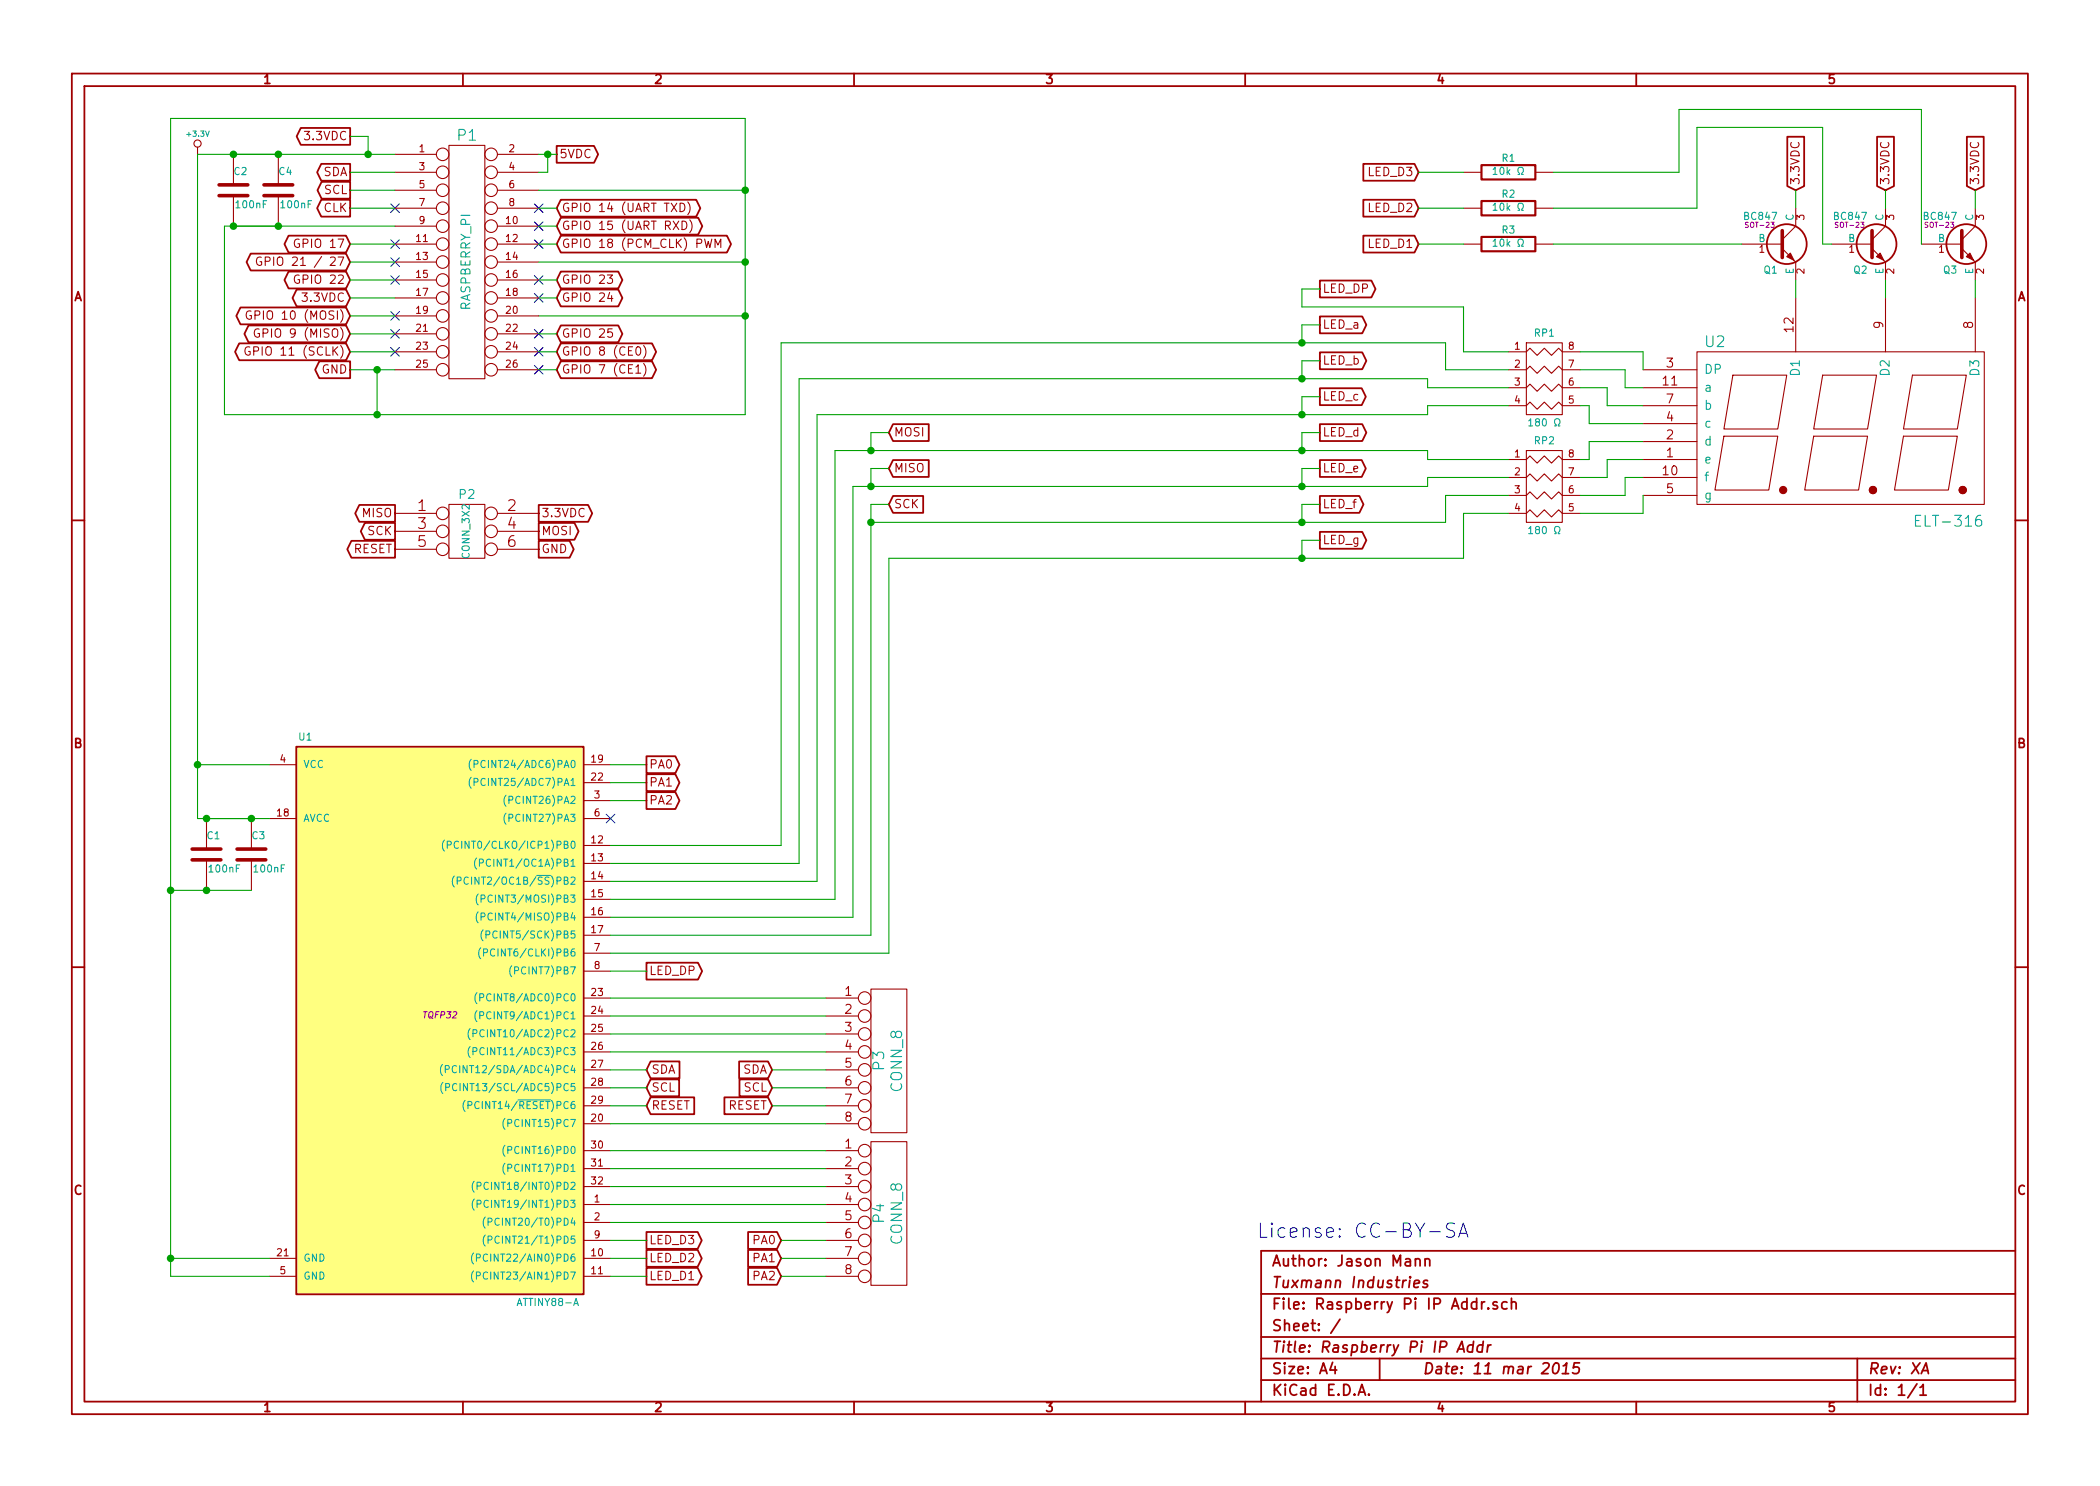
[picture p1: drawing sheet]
<svg xmlns="http://www.w3.org/2000/svg" width="297mm" height="210mm" viewBox="0 0 297 210" stroke-linecap="round" stroke-linejoin="round" font-family="sans-serif">
<g fill="none" stroke="#a00000" stroke-width=".25">
<path d="M10.2 10.4h276.6v189.7h-276.6zM11.9 12.2h273.2v186.1h-273.2zM42.5 18.1h7v2.4h-7l-.5-1.2zM65.5 10.4v1.8M120.8 10.4v1.8M176.1 10.4v1.8M231.4 10.4v1.8M252.8 19.3h2.4v7l-1.2 .6-1.2-.6zM265.5 19.3h2.4v7l-1.2 .6-1.2-.6zM278.2 19.3h2.4v7l-1.2 .6-1.2-.6zM35.5 35.9h13.4l.6 1.2-.6 1.2h-13.4l-.6-1.2zM40.8 33.3h8.1l.6 1.2-.6 1.2h-8.1l-.6-1.2z"/>
<path d="M40.8 38.4h8.1l.6 1.2-.6 1.2h-8.1l-.6-1.2zM45.4 23.2h4.1v2.4h-4.1l-.5-1.2zM45.4 28.3h4.1v2.4h-4.1l-.5-1.2zM45.5 25.7h4v2.4h-4l-.6-1.2zM78.7 20.6h5.3l.6 1.2-.6 1.2h-5.3zM79.3 28.3h19.2l.6 1.2-.6 1.2h-19.2l-.6-1.2zM79.3 30.8h19.5l.5 1.2-.5 1.2h-19.5l-.6-1.2zM79.3 33.3h23.5l.6 1.2-.6 1.2h-23.5l-.6-1.2zM79.3 38.4h8.2l.5 1.2-.5 1.2h-8.2l-.6-1.2zM186.7 39.7h7.3l.6 1.2-.6 1.2h-7.3zM192.8 33.3h7.3l.6 1.2-.6 1.2h-7.3zM192.8 28.3h7.3l.6 1.2-.6 1.2h-7.3z"/>
<path d="M192.8 23.2h7.3l.6 1.2-.6 1.2h-7.3zM33.8 48.6h15.1l.6 1.2-.6 1.2h-15.1l-.6-1.2zM34 43.5h14.9l.6 1.2-.6 1.2h-14.9l-.6-1.2zM35.2 46h13.7l.6 1.2-.6 1.2h-13.7l-.6-1.2zM42 41h6.9l.6 1.2-.6 1.2h-6.9l-.6-1.2zM45.2 51.1h4.3v2.4h-4.3l-.6-1.2zM79.3 41h8.2l.5 1.2-.5 1.2h-8.2l-.6-1.2zM79.3 46h8.2l.5 1.2-.5 1.2h-8.2l-.6-1.2zM79.3 48.6h12.9l.6 1.2-.6 1.2h-12.9l-.6-1.2zM79.3 51.1h12.9l.6 1.2-.6 1.2h-12.9l-.6-1.2zM186.7 44.8h6l.6 1.2-.6 1.2h-6zM186.7 49.9h6l.6 1.1-.6 1.2h-6z"/>
<path d="M186.7 54.9h5.9l.6 1.2-.6 1.2h-5.9zM10.2 73.6h1.7M49.7 76.5h6.2v2.4h-6.2l-.6-1.2zM50.8 71.4h5.1v2.4h-5.1l-.6-1.2zM51.6 74h4.3v2.4h-4.3l-.6-1.2zM76.2 74h5.1l.5 1.2-.5 1.2h-5.1zM76.2 71.4h7l.6 1.2-.6 1.2h-7zM76.2 76.5h4.4l.6 1.2-.6 1.2h-4.4zM126.3 65.1h5.1v2.4h-5.1l-.6-1.2zM126.3 60h5.1v2.4h-5.1l-.6-1.2zM126.3 70.2h4.3v2.4h-4.3l-.6-1.2zM186.7 60h6l.6 1.2-.6 1.2h-6z"/>
<path d="M186.7 65.1h5.9l.6 1.2-.6 1.2h-5.9zM186.7 70.2h5.6l.6 1.2-.6 1.2h-5.6zM186.7 75.3h6l.6 1.1-.6 1.2h-6zM285.1 73.6h1.7M41.9 105.7h40.6v77.4h-40.6zM91.4 107h4.1l.6 1.2-.6 1.2h-4.1zM91.4 109.5h4.1l.6 1.2-.6 1.2h-4.1zM91.4 112.1h4.1l.6 1.2-.6 1.2h-4.1zM10.2 136.8h1.7M91.4 136.2h7.3l.6 1.2-.6 1.2h-7.3zM285.1 136.8h1.7M92 150.2h4.1v2.4h-4.1l-.6-1.2z"/>
<path d="M92 152.7h4.1v2.4h-4.1l-.6-1.2zM92 155.3h6.2v2.4h-6.2l-.6-1.2zM102.5 155.3h6.1l.6 1.2-.6 1.2h-6.1zM104.5 150.2h4.1l.6 1.2-.6 1.2h-4.1zM104.6 152.7h4l.6 1.2-.6 1.2h-4zM91.4 179.4h7.3l.6 1.2-.6 1.2h-7.3zM91.4 176.9h7.3l.6 1.1-.6 1.2h-7.3zM91.4 174.3h7.3l.6 1.2-.6 1.2h-7.3zM105.8 174.3h4.1l.6 1.2-.6 1.2h-4.1zM105.8 176.9h4.1l.6 1.1-.6 1.2h-4.1zM105.8 179.4h4.1l.6 1.2-.6 1.2h-4.1zM200.2 178.3a.38 .38 0 0 1 .7 0v.8"/>
<path d="M200.2 178.1v1M201.6 178.3a.38 .38 0 0 1 .6 0v.8M201.6 178.1v1M285.1 177h-106.7v21.3M65.5 198.3v1.8M120.8 198.3v1.8M176.1 198.3v1.8M178.4 183.1h106.7M178.4 189.2h106.7M178.4 195.3h106.7M178.4 192.2h106.7M188.5 192.8l-.4 1h1"/>
<path d="M188.8 193.3v1.1M189.5 186.7l-1.3 1.9M192.1 197.4l.5-1.5 .5 1.5M192.3 197h.7M193.6 197.3h.1l-.1 .1-.1-.1h.1v.1M195.1 192.2v3.1M199.4 181.1l-.1 1.1M199.5 180.6l-.1 .1 .1 .1v-.1v-.1v.2M200 181.7l.8-.2-.1-.3-.1-.1-.5 .1-.1 .8 .2 .2 .4-.1M201.9 181.2l-.3-.1-.2 .1-.1 .3 .2 .2h.4v.3l-.2 .2-.5-.1M206.1 191.3l.7-1.5 .3 1.5M206.3 190.9h.7"/>
<path d="M208.4 190.4a.51 .51 0 0 0-.8 .2v.6a.53 .53 0 0 0 .7 0M208.4 189.8l-.1 1.5M209.6 184.2v1M209.7 190.4a.51 .51 0 0 0-.7 .2v.6a.53 .53 0 0 0 .6 0M209.8 189.8l-.2 1.5M210 184.2l-.3 .1-.1 .2M210.5 190.3l-.2 1M210.5 185.1h.1l-.1 .1-.1-.1h.1v.1M210.9 190.3l-.3 .1-.2 .2M211.8 184.3l-.4-.1-.2 .2 .1 .2 .5 .2v.1v.2l-.2 .1-.4-.1M213.2 184.3a.48 .48 0 0 0-.7 0l-.1 .6a.48 .48 0 0 0 .8 .2M213.8 184.3a.38 .38 0 0 1 .7 .1v.8"/>
<path d="M213.8 183.7v1.5M219.9 193a.35 .35 0 0 1 .3-.2 .35 .35 0 0 1 .3 .3 .87 .87 0 0 1-.6 1.3l-.1-.1a1.14 1.14 0 0 1 .1-1.3zM221 194.4h.9M221.1 193.3l.5-.5-.2 1.6M223.4 192.8h-.7l-.2 .8 .3-.2 .5 .1 .1 .2-.2 .5a.62 .62 0 0 1-.8 0M231.4 198.3v1.8M262.7 192.2v6.1M271.1 195.8l-1.3 2M271.6 196.3l.4-.4v1.5M271.6 197.4h.9M271.8 194.4l.6-1.6 .4 1.6"/>
<circle cx="252.7" cy="34.5" r="2.82"/>
<circle cx="265.4" cy="34.5" r="2.82"/>
<circle cx="278.1" cy="34.5" r="2.82"/>
</g>
<path d="M41.9 105.7h40.6v77.4h-40.6z" fill="#ffff80" stroke="#ffff80" stroke-width=".25"/>
<g fill="none" stroke="#a00000" stroke-width=".15">
<path d="M27.9 20.8v1M33 21.8v4.4M33 27.7v4.3M37 36.4a.59 .59 0 0 0-.8 .4 .59 .59 0 0 0 .5 .8l.3-.2v-.4h-.2M37.5 37l.6-.1 .1-.2v-.2l-.2-.1h-.5v1.2M39.4 21.8v4.4M39.4 27.7v4.3M42.3 33.9a.59 .59 0 0 0-.7 .4 .59 .59 0 0 0 .4 .7l.4-.1v-.4h-.3M42.3 39a.59 .59 0 0 0-.7 .4 .59 .59 0 0 0 .4 .7l.4-.1v-.4h-.3M55.9 34.5h5.8M55.9 24.4h5.8M55.9 29.5h5.8"/>
<path d="M55.9 21.8h5.8M55.9 26.9h5.8M55.9 32h5.8M55.9 37.1h5.8M55.9 39.6h5.8M63.5 20.6h5.1v33h-5.1zM70.4 34.5h5.8M70.4 24.4h5.8M70.4 29.5h5.8M70.4 21.8h5.8M70.4 26.9h5.8M70.4 32h5.8"/>
<path d="M70.4 37.1h5.8M70.4 39.6h5.8M85.9 38.9h.7l-.4 .4 .4 .2v.5l-.2 .1h-.3l-.2-.1M96.2 28.7a.6 .6 0 0 1 .7 .6 .6 .6 0 0 1-.7 .6zM96.5 31.3a.6 .6 0 0 1 .7 .6 .6 .6 0 0 1-.7 .6zM97.3 28.6a1.38 1.38 0 0 1 0 1.8M97.6 31.1a1.38 1.38 0 0 1 0 1.8M99.7 33.8l.2 1.2 .3-.8 .2 .8 .3-1.2M101.1 35v-1.2l.4 .9 .5-.9v1.2M207 34.5h2.5M207 24.4h2.5M207 29.5h2.5"/>
<path d="M217.2 34.5h2.5M217.2 24.4h2.5M217.2 29.5h2.5M246.4 34.5h5.7M252.1 35.2l1.9 1.9v2.5M254 29.5v2.5l-1.9 1.9M259.1 34.5h5.7M264.8 35.2l1.9 1.9v2.5M266.7 29.5v2.5l-1.9 1.9M271.8 34.5h5.7M277.5 35.2l1.9 1.9v2.5M279.4 29.5v2.5l-1.9 1.9"/>
<path d="M35.3 49.1a.59 .59 0 0 0-.7 .4 .59 .59 0 0 0 .5 .8l.3-.2v-.4h-.2M35.5 44a.59 .59 0 0 0-.7 .5 .59 .59 0 0 0 .4 .7l.4-.1v-.5h-.3M36.7 46.6a.59 .59 0 0 0-.8 .4 .59 .59 0 0 0 .5 .7l.3-.1v-.4h-.2M55.9 44.7h5.8M55.9 47.2h5.8M55.9 49.8h5.8M55.9 52.3h5.8M55.9 42.2h5.8M70.4 44.7h5.8M70.4 47.2h5.8M70.4 49.8h5.8M70.4 52.3h5.8"/>
<path d="M70.4 42.2h5.8M86.2 41.4l-.2 .8h.7M86.5 41.8v.8M86.6 46.5h-.6v.6l.1-.1h.3l.2 .1v.5l-.2 .1h-.3l-.1-.1M89.9 52.8h.7M90 49.2l.3-.1a.68 .68 0 0 1-.1 1.2l-.1-.1a.91 .91 0 0 1-.1-1zM91 48.9a1.38 1.38 0 0 1 0 1.8M91 51.4a1.38 1.38 0 0 1 0 1.8M213.4 57.4h2.5l.5-.5 1 1 1-1 1.1 1 1-1 .5 .5h2.5M213.4 54.9h2.5l.5-.5 1 1 1-1 1.1 1 1-1 .5 .5h2.5M213.4 52.3h2.5l.5-.5 1 1 1-1 1.1 1 1-1 .5 .5h2.5M213.4 49.8h2.5l.5-.5 1 1 1-1 1.1 1 1-1 .5 .5h2.5"/>
<path d="M215.9 48.5h5.1v10.2h-5.1zM232.4 52.3h7.6M232.4 54.9h7.6M232.4 57.4h7.6M232.4 59.9h7.6M240 49.8h40.7v21.6h-40.7zM245.1 53.1h7.6l-1.2 7.6h-7.7zM254 42.2v7.6M257.8 53.1h7.6l-1.2 7.6h-7.7zM266.7 42.2v7.6M270.5 53.1h7.6l-1.2 7.6h-7.7zM279.4 42.2v7.6"/>
<path d="M55.9 72.6h5.8M55.9 75.2h5.8M55.9 77.7h5.8M63.5 71.4h5.1v7.6h-5.1zM70.4 72.6h5.8M70.4 75.2h5.8M70.4 77.7h5.8M213.4 72.6h2.5l.5-.5 1 1 1-1 1.1 1 1-1 .5 .5h2.5M213.4 70.1h2.5l.5-.5 1 1 1-1 1.1 1 1-1 .5 .5h2.5M213.4 67.6h2.5l.5-.5 1 1 1-1 1.1 1 1-1 .5 .5h2.5M213.4 65h2.5l.5-.5 1 1 1-1 1.1 1 1-1 .5 .5h2.5M215.9 63.7h5.1v10.2h-5.1z"/>
<path d="M232.4 65h7.6M232.4 67.6h7.6M232.4 70.1h7.6M232.4 62.5h7.6M243.8 61.7h7.7l-1.3 7.6h-7.6zM256.5 61.7h7.7l-1.3 7.6h-7.6zM269.2 61.7h7.7l-1.3 7.6h-7.6zM29.2 115.8v4.3M35.6 115.8v4.3M38.1 108.2h3.8M38.1 115.8h3.8M82.5 113.3h3.9"/>
<path d="M82.5 108.2h3.9M82.5 115.8h3.9M82.5 119.6h3.9M82.5 110.7h3.9M29.2 121.7v4.3M35.6 121.7v4.3M82.5 134.9h3.9M82.5 137.4h3.9M82.5 122.2h3.9M82.5 124.7h3.9M82.5 127.2h3.9M82.5 129.8h3.9"/>
<path d="M82.5 132.3h3.9M123.2 139.9h5.1v20.4h-5.1zM82.5 159h3.9M82.5 141.2h3.9M82.5 143.8h3.9M82.5 146.3h3.9M82.5 148.8h3.9M82.5 151.4h3.9M82.5 153.9h3.9M82.5 156.5h3.9M116.8 159h4.6M116.8 141.2h4.6"/>
<path d="M116.8 143.8h4.6M116.8 146.3h4.6M116.8 148.8h4.6M116.8 151.4h4.6M116.8 153.9h4.6M116.8 156.5h4.6M38.1 178h3.8M82.5 170.4h3.9M82.5 173h3.9M82.5 175.5h3.9M82.5 178h3.9M82.5 162.8h3.9"/>
<path d="M82.5 165.3h3.9M82.5 167.9h3.9M116.8 170.4h4.6M116.8 173h4.6M116.8 175.5h4.6M116.8 178h4.6M116.8 162.8h4.6M116.8 165.3h4.6M116.8 167.9h4.6M123.2 161.5h5.1v20.4h-5.1zM38.1 180.6h3.8M82.5 180.6h3.9"/>
<path d="M116.8 180.6h4.6"/>
<circle cx="27.9" cy="20.3" r=".51"/>
<circle cx="62.6" cy="37.1" r=".89"/>
<circle cx="62.6" cy="26.9" r=".89"/>
<circle cx="62.6" cy="39.6" r=".89"/>
<circle cx="62.6" cy="34.5" r=".89"/>
<circle cx="62.6" cy="21.8" r=".89"/>
<circle cx="62.6" cy="24.4" r=".89"/>
<circle cx="62.6" cy="32" r=".89"/>
<circle cx="62.6" cy="29.5" r=".89"/>
<circle cx="69.5" cy="34.5" r=".89"/>
<circle cx="69.5" cy="32" r=".89"/>
<circle cx="69.5" cy="21.8" r=".89"/>
<circle cx="69.5" cy="37.1" r=".89"/>
<circle cx="69.5" cy="26.9" r=".89"/>
<circle cx="69.5" cy="29.5" r=".89"/>
<circle cx="69.5" cy="39.6" r=".89"/>
<circle cx="69.5" cy="24.4" r=".89"/>
<circle cx="62.6" cy="52.3" r=".89"/>
<circle cx="62.6" cy="47.2" r=".89"/>
<circle cx="62.6" cy="44.7" r=".89"/>
<circle cx="62.6" cy="49.8" r=".89"/>
<circle cx="62.6" cy="42.2" r=".89"/>
<circle cx="69.5" cy="52.3" r=".89"/>
<circle cx="69.5" cy="49.8" r=".89"/>
<circle cx="69.5" cy="42.2" r=".89"/>
<circle cx="69.5" cy="44.7" r=".89"/>
<circle cx="69.5" cy="47.2" r=".89"/>
<circle cx="62.6" cy="77.7" r=".89"/>
<circle cx="62.6" cy="72.6" r=".89"/>
<circle cx="62.6" cy="75.2" r=".89"/>
<circle cx="69.5" cy="77.7" r=".89"/>
<circle cx="69.5" cy="75.2" r=".89"/>
<circle cx="69.5" cy="72.6" r=".89"/>
<circle cx="122.3" cy="151.4" r=".89"/>
<circle cx="122.3" cy="143.8" r=".89"/>
<circle cx="122.3" cy="156.5" r=".89"/>
<circle cx="122.3" cy="141.2" r=".89"/>
<circle cx="122.3" cy="153.9" r=".89"/>
<circle cx="122.3" cy="146.3" r=".89"/>
<circle cx="122.3" cy="148.8" r=".89"/>
<circle cx="122.3" cy="159" r=".89"/>
<circle cx="122.3" cy="178" r=".89"/>
<circle cx="122.3" cy="173" r=".89"/>
<circle cx="122.3" cy="175.5" r=".89"/>
<circle cx="122.3" cy="165.3" r=".89"/>
<circle cx="122.3" cy="167.9" r=".89"/>
<circle cx="122.3" cy="170.4" r=".89"/>
<circle cx="122.3" cy="162.8" r=".89"/>
<circle cx="122.3" cy="180.6" r=".89"/>
</g>
<g fill="none" stroke="#00a0a0" stroke-width=".15">
<path d="M211.2 24l.3-.3v1M211.2 29.1l.3-.4v1.1M211.2 34.1l.3-.3v1M211.2 24.7h.6M211.2 29.8h.6M211.2 34.8h.6M214.7 24.7h.2v-.2a.43 .43 0 0 1-.2-.6 .43 .43 0 0 1 .7-.1 .51 .51 0 0 1-.2 .7v.2h.3M214.7 29.8h.2v-.2a.43 .43 0 0 1-.2-.7 .43 .43 0 0 1 .7 0 .51 .51 0 0 1-.2 .7v.2h.3M214.7 34.8h.2v-.1a.43 .43 0 0 1-.2-.7 .43 .43 0 0 1 .7 0 .51 .51 0 0 1-.2 .7v.1h.3M216.2 59.6l.3-.3v1M216.2 74.8l.3-.3v1M216.2 60.3h.6"/>
<path d="M216.2 75.5h.6M219.9 60.3h.2v-.2a.43 .43 0 0 1-.2-.7 .43 .43 0 0 1 .7 0 .51 .51 0 0 1-.2 .7v.2h.2M219.9 75.5h.2v-.2a.43 .43 0 0 1-.2-.6 .43 .43 0 0 1 .7-.1 .51 .51 0 0 1-.2 .7v.2h.2M280.2 72.9a.62 .62 0 0 0-.8 .7v.6a.48 .48 0 0 0 .5 .3 .48 .48 0 0 0 .4-.3l-.1-.5a.48 .48 0 0 0-.7 0l-.1 .1M62.9 118.9a1.2 1.2 0 0 0 0 1.5M63.3 119.6l.5-.1v-.1v-.3l-.5-.1v1M64.8 119.1a.4 .4 0 0 0-.5 0 .4 .4 0 0 0-.1 .5 .37 .37 0 0 0 .2 .4 .37 .37 0 0 0 .4-.1M66.6 110a1.2 1.2 0 0 0 0 1.5M66.6 107.4a1.2 1.2 0 0 0 0 1.6M67.1 110.7l.4-.1 .1-.1-.1-.3-.4-.1v1M67.1 108.1h.4l.1-.2-.1-.3h-.4v1M71.6 112.5a1.2 1.2 0 0 0 0 1.6"/>
<path d="M71.6 115.1a1.2 1.2 0 0 0 0 1.5M64.3 123.9a1.2 1.2 0 0 0 0 1.6M64.7 124.6h.5v-.1v-.4h-.5v1M66.2 124.2a.4 .4 0 0 0-.5 0 .4 .4 0 0 0-.1 .5 .37 .37 0 0 0 .2 .4 .37 .37 0 0 0 .4-.1M67.4 121.4a1.2 1.2 0 0 0 0 1.6M67.6 126.5a1.2 1.2 0 0 0 0 1.5M67.6 129a1.2 1.2 0 0 0 0 1.6M67.8 122.1l.5-.1 .1-.1-.1-.3h-.5v1M68 134.1a1.2 1.2 0 0 0 0 1.6M68 127.2l.5-.1 .1-.1-.1-.3-.5-.1v1.1M68 129.7h.5l.1-.2-.1-.3h-.5v1M68.3 131.6a1.2 1.2 0 0 0 0 1.5"/>
<path d="M68.4 134.8l.5-.1 .1-.1-.1-.3h-.5v1M68.7 132.3l.5-.1 .1-.1-.1-.3-.5-.1v1M72.4 136.6a1.2 1.2 0 0 0 0 1.6M62.6 150.6a1.2 1.2 0 0 0 0 1.6M62.6 153.2a1.2 1.2 0 0 0 0 1.5M63 151.3h.5l.1-.2-.1-.3h-.5v1M63 153.8h.5l.1-.1-.1-.3-.5-.1v1M64.6 150.9a.4 .4 0 0 0-.5 0 .4 .4 0 0 0-.1 .5 .37 .37 0 0 0 .1 .3 .37 .37 0 0 0 .5 0M64.6 153.4a.4 .4 0 0 0-.5 0 .4 .4 0 0 0-.1 .5 .37 .37 0 0 0 .2 .4 .37 .37 0 0 0 .4-.1M65.8 155.7a1.2 1.2 0 0 0 0 1.5M66.2 156.4l.5-.1 .1-.1-.1-.3-.5-.1v1.1M66.5 145.5a1.2 1.2 0 0 0 0 1.6"/>
<path d="M66.5 148.1a1.2 1.2 0 0 0 0 1.5M66.9 146.2h.5l.1-.2-.1-.3h-.5v1M66.9 148.8l.5-.1 .1-.1-.1-.3-.5-.1v1M67.5 140.5a1.2 1.2 0 0 0 0 1.5M67.5 143a1.2 1.2 0 0 0 0 1.5M67.9 141.1h.5v-.1v-.3l-.5-.1v1M67.9 143.7l.5-.1v-.1v-.3l-.5-.1v1.1M71.4 158.2a1.2 1.2 0 0 0 0 1.6M73.3 155.6h4.6M67 177.3a1.2 1.2 0 0 0 0 1.5M67 179.8a1.2 1.2 0 0 0 0 1.6M67.1 169.7a1.2 1.2 0 0 0 0 1.5"/>
<path d="M67.1 167.1a1.2 1.2 0 0 0 0 1.6M67.4 178l.5-.1v-.1v-.3l-.5-.1v1.1M67.5 170.4l.5-.1v-.1v-.3l-.5-.1v1M67.5 167.8h.5v-.2v-.3h-.5v1M68.6 172.2a1.2 1.2 0 0 0 0 1.6M68.6 174.7a1.2 1.2 0 0 0 0 1.6M69 172.9l.5-.1 .1-.1-.1-.3h-.5v1M69 175.4h.5l.1-.1-.1-.4h-.5v1M71.4 162a1.2 1.2 0 0 0 0 1.6M71.4 164.6a1.2 1.2 0 0 0 0 1.5M67.4 180.5h.5v-.2v-.3h-.5v1"/>
</g>
<path d="M31 27.7h4.1M31 26.2h4.1M37.3 27.7h4.1M37.3 26.2h4.1M252.1 32.6v3.8M264.8 32.6v3.8M277.5 32.6v3.8M27.2 121.7h4M27.2 120.1h4M33.5 121.7h4.1M33.5 120.1h4.1" fill="none" stroke="#a00000" stroke-width=".51"/>
<g fill="#a00000" stroke="#a00000" stroke-width=".15">
<path d="M252.7 36.3l.5-.5 .5 1z"/>
<path d="M265.4 36.3l.5-.5 .5 1z"/>
<path d="M278.1 36.3l.5-.5 .5 1z"/>
<circle cx="252.2" cy="69.3" r=".51"/>
<circle cx="264.9" cy="69.3" r=".51"/>
<circle cx="277.6" cy="69.3" r=".51"/>
</g>
<path d="M209.5 23.4h7.7v2h-7.7zM209.5 28.4h7.7v2.1h-7.7zM209.5 33.5h7.7v2.1h-7.7z" fill="none" stroke="#a00000" stroke-width=".3"/>
<g fill="none" stroke="#0000c0" stroke-width=".15">
<path d="M55.3 28.8l1.2 1.3M55.3 33.9l1.2 1.2M55.3 36.5l1.2 1.2M55.3 39l1.2 1.2M56.5 28.8l-1.2 1.3M56.5 33.9l-1.2 1.2M56.5 36.5l-1.2 1.2M56.5 39l-1.2 1.2M75.6 39l1.2 1.2M75.6 33.9l1.2 1.2M75.6 31.4l1.2 1.2M75.6 28.8l1.2 1.3"/>
<path d="M76.8 28.8l-1.2 1.3M76.8 39l-1.2 1.2M76.8 33.9l-1.2 1.2M76.8 31.4l-1.2 1.2M55.3 44.1l1.2 1.2M55.3 46.6l1.2 1.2M55.3 49.2l1.2 1.2M56.5 44.1l-1.2 1.2M56.5 46.6l-1.2 1.2M56.5 49.2l-1.2 1.2M75.6 51.7l1.2 1.2M75.6 49.2l1.2 1.2"/>
<path d="M75.6 46.6l1.2 1.2M75.6 41.5l1.2 1.3M76.8 51.7l-1.2 1.2M76.8 49.2l-1.2 1.2M76.8 46.6l-1.2 1.2M76.8 41.5l-1.2 1.3M85.8 115.2l1.2 1.2M87 115.2l-1.2 1.2"/>
</g>
<g fill="none" stroke="#00a000" stroke-width=".15">
<path d="M49.5 19.3h2.6v2.5M49.5 26.9h6.4M49.5 24.4h6.4M49.5 29.5h6.4M49.5 34.5h6.4M49.5 37.1h6.4M49.5 39.6h6.4M55.9 32h-24.2v26.7h73.7v-41.9h-81.3v163.8h14M55.9 21.8h-28v94h10.2M76.2 26.9h29.2M76.2 29.5h2.5M76.2 34.5h2.5"/>
<path d="M76.2 37.1h29.2M76.2 39.6h2.5M76.2 32h2.5M76.2 21.8h2.5M77.5 21.8v2.6h-1.3M200.7 24.4h6.3M200.7 29.5h6.3M200.7 34.5h6.3M219.7 24.4h17.8v-8.9h34.3v19M219.7 29.5h20.3v-11.5h17.8v16.5h1.3M219.7 34.5h26.7M254 26.9v2.6"/>
<path d="M254 39.6v2.6M266.7 26.9v2.6M266.7 39.6v2.6M279.4 26.9v2.6M279.4 39.6v2.6M49.5 42.2h6.4M49.5 44.7h6.4M49.5 47.2h6.4M49.5 49.8h6.4M49.5 52.3h6.4M53.3 52.3v6.4M76.2 42.2h2.5"/>
<path d="M76.2 44.7h29.2M76.2 47.2h2.5M76.2 49.8h2.5M76.2 52.3h2.5M186.7 40.9h-2.6v2.5h22.9v6.4h6.4M186.7 46h-2.6v2.5M186.7 51h-2.6v2.6M186.7 56.1h-2.6v2.6M213.4 52.3h-8.9v-3.8h-94v71.1h-24.1M213.4 57.4h-11.5v1.3h-86.3v66h-29.2M213.4 54.9h-11.5v-1.3h-88.9v68.6h-26.6M223.5 49.8h8.9v2.5"/>
<path d="M223.5 52.3h6.4v2.6h2.5M223.5 57.4h1.3v2.5h7.6M223.5 54.9h3.8v2.5h5.1M125.7 61.2h-2.5v2.5M125.7 66.3h-2.5v2.5M125.7 71.4h-2.5v60.9h-36.8M186.7 61.2h-2.6v2.5M186.7 66.3h-2.6v2.5M186.7 71.4h-2.6v2.5M186.7 76.4h-2.6v2.6M213.4 72.6h-6.4v6.4h-81.3v55.9h-39.3M213.4 70.1h-8.9v3.8h-81.3"/>
<path d="M213.4 67.6h-11.5v1.2h-81.3v61h-34.2M213.4 65h-11.5v-1.3h-83.8v63.5h-31.7M232.4 62.5h-7.6v2.5h-1.3M232.4 65h-5.1v2.6h-3.8M232.4 67.6h-2.5v2.5h-6.4M232.4 70.1v2.5h-8.9M27.9 108.2h10.2M86.4 108.2h5M86.4 110.7h5M86.4 113.3h5M24.1 126h11.5M86.4 137.4h5"/>
<path d="M86.4 151.4h5M86.4 153.9h5M86.4 156.5h5M86.4 141.2h30.4M86.4 143.8h30.4M86.4 146.3h30.4M86.4 148.8h30.4M86.4 159h30.4M109.2 151.4h7.6M109.2 153.9h7.6M109.2 156.5h7.6M24.1 178h14"/>
<path d="M86.4 175.5h5M86.4 178h5M86.4 173h30.4M86.4 170.4h30.4M86.4 167.9h30.4M86.4 162.8h30.4M86.4 165.3h30.4M110.5 175.5h6.3M110.5 178h6.3M86.4 180.6h5M110.5 180.6h6.3"/>
</g>
<g fill="#00a000" stroke="#00a000" stroke-width=".25">
<circle cx="77.5" cy="21.8" r=".41"/>
<circle cx="105.4" cy="26.9" r=".41"/>
<circle cx="105.4" cy="37.1" r=".41"/>
<circle cx="105.4" cy="44.7" r=".41"/>
<circle cx="53.3" cy="58.7" r=".41"/>
<circle cx="53.3" cy="52.3" r=".41"/>
<circle cx="184.1" cy="79" r=".41"/>
<circle cx="184.1" cy="73.9" r=".41"/>
<circle cx="184.1" cy="68.8" r=".41"/>
<circle cx="184.1" cy="63.7" r=".41"/>
<circle cx="184.1" cy="58.7" r=".41"/>
<circle cx="184.1" cy="53.6" r=".41"/>
<circle cx="184.1" cy="48.5" r=".41"/>
<circle cx="123.2" cy="73.9" r=".41"/>
<circle cx="123.2" cy="68.8" r=".41"/>
<circle cx="123.2" cy="63.7" r=".41"/>
<circle cx="24.1" cy="178" r=".41"/>
<circle cx="27.9" cy="108.2" r=".41"/>
<circle cx="24.1" cy="126" r=".41"/>
<circle cx="52.1" cy="21.8" r=".41"/>
<circle cx="39.4" cy="21.8" r=".41"/>
<circle cx="33" cy="21.8" r=".41"/>
<circle cx="39.4" cy="32" r=".41"/>
<circle cx="33" cy="32" r=".41"/>
<circle cx="35.6" cy="115.8" r=".41"/>
<circle cx="29.2" cy="115.8" r=".41"/>
<circle cx="29.2" cy="126" r=".41"/>
</g>
<path d="M202.2 174.3h1.5M205.7 173.1l-.7-.1a.49 .49 0 0 0-.4 .5 .49 .49 0 0 0 .4 .5 .73 .73 0 0 1 .7 .5 .5 .5 0 0 1-.3 .6l-.8-.1M206.3 175.1l.7-2.1 .6 2.1M206.5 174.5h1" fill="none" stroke="#00f" stroke-width=".15"/>
<text font-size="2.8" fill="#00f" x="177.8" y="175.3">License: CC-BY-SA</text>
<g font-size="2.1" fill="#00a0a0">
<text x="64.7" y="20">P1</text>
<text x="241.2" y="49.2">U2</text>
<text x="271.5" y="74.6">ELT-316</text>
<text x="125.1" y="151.4" transform="rotate(-90 125.1 151.4)">P3</text>
<text x="127.7" y="154.4" transform="rotate(-90 127.7 154.4)">CONN_8</text>
<text x="125.1" y="173" transform="rotate(-90 125.1 173)">P4</text>
<text x="127.7" y="176" transform="rotate(-90 127.7 176)">CONN_8</text>
</g>
<g font-size="2.1" fill="#a00000">
<text x="59.1" y="72.4">1</text>
<text x="59.1" y="74.9">3</text>
<text x="59.1" y="77.5">5</text>
<text x="71.8" y="72.4">2</text>
<text x="71.8" y="74.9">4</text>
<text x="71.8" y="77.5">6</text>
<text x="179.9" y="179.3">Author: Jason Mann</text>
<text x="179.9" y="185.4">File: Raspberry Pi IP Addr.sch</text>
<text x="179.9" y="182.3">Tuxmann Industries</text>
<text x="179.9" y="191.5">Title: Raspberry Pi IP Addr</text>
<text x="179.9" y="188.4">Sheet: /</text>
<text x="179.9" y="197.6">KiCad E.D.A.</text>
<text x="179.9" y="194.5">Size: A4</text>
<text x="201.2" y="194.5">Date: 11 mar 2015</text>
<text x="264.2" y="194.5">Rev: XA</text>
<text x="264.2" y="197.6">Id: 1/1</text>
</g>
<g font-size="1.8" fill="#a00000">
<text x="37.3" y="11.9">1</text>
<text x="92.7" y="11.9">2</text>
<text x="148" y="11.9">3</text>
<text x="203.3" y="11.9">4</text>
<text x="258.6" y="11.9">5</text>
<text x="10.4" y="42.7">A</text>
<text x="253.7" y="46.9" transform="rotate(-90 253.7 46.9)">12</text>
<text x="266.4" y="46.5" transform="rotate(-90 266.4 46.5)">9</text>
<text x="279.1" y="46.5" transform="rotate(-90 279.1 46.5)">8</text>
<text x="285.3" y="42.7">A</text>
<text x="235.7" y="52.1">3</text>
<text x="235.3" y="54.6">11</text>
<text x="235.7" y="59.7">4</text>
<text x="235.7" y="57.1">7</text>
<text x="235.7" y="64.8">1</text>
<text x="235.7" y="62.2">2</text>
<text x="235.3" y="67.3">10</text>
<text x="235.7" y="69.8">5</text>
<text x="10.4" y="105.9">B</text>
<text x="285.3" y="105.9">B</text>
<text x="119.5" y="141">1</text>
<text x="119.5" y="143.5">2</text>
<text x="119.5" y="146">3</text>
<text x="119.5" y="148.6">4</text>
<text x="119.5" y="151.1">5</text>
<text x="119.5" y="153.7">6</text>
<text x="119.5" y="156.2">7</text>
<text x="119.5" y="158.7">8</text>
<text x="119.5" y="162.6">1</text>
<text x="119.5" y="165.1">2</text>
<text x="119.5" y="167.6">3</text>
<text x="10.4" y="169.1">C</text>
<text x="119.5" y="170.2">4</text>
<text x="119.5" y="172.7">5</text>
<text x="285.3" y="169.1">C</text>
<text x="119.5" y="175.3">6</text>
<text x="119.5" y="177.8">7</text>
<text x="119.5" y="180.3">8</text>
<text x="37.3" y="199.8">1</text>
<text x="92.7" y="199.8">2</text>
<text x="148" y="199.8">3</text>
<text x="203.3" y="199.8">4</text>
<text x="258.6" y="199.8">5</text>
</g>
<g font-size="1.8" fill="#00a0a0">
<text x="66.6" y="43.9" transform="rotate(-90 66.6 43.9)">RASPBERRY_PI</text>
<text x="241" y="53">DP</text>
<text x="254.6" y="53.1" transform="rotate(-90 254.6 53.1)">D1</text>
<text x="267.3" y="53.1" transform="rotate(-90 267.3 53.1)">D2</text>
<text x="280" y="53.1" transform="rotate(-90 280 53.1)">D3</text>
<text x="241" y="58">b</text>
<text x="241" y="55.5">a</text>
<text x="241" y="65.7">e</text>
<text x="241" y="63.1">d</text>
<text x="241" y="60.6">c</text>
<text x="65" y="70.7">P2</text>
<text x="241" y="70.7">g</text>
<text x="241" y="68.2">f</text>
</g>
<g font-size="1.7" fill="#a00000">
<text x="43.3" y="19.9">3.3VDC</text>
<text x="79.1" y="22.4">5VDC</text>
<text x="45.6" y="25">SDA</text>
<text x="45.8" y="27.5">SCL</text>
<text x="193.5" y="25">LED_D3</text>
<text x="254.6" y="26.2" transform="rotate(-90 254.6 26.2)">3.3VDC</text>
<text x="267.3" y="26.2" transform="rotate(-90 267.3 26.2)">3.3VDC</text>
<text x="280" y="26.2" transform="rotate(-90 280 26.2)">3.3VDC</text>
<text x="42.3" y="35.1">GPIO 17</text>
<text x="45.7" y="30">CLK</text>
<text x="79.5" y="30">GPIO 14 (UART TXD)</text>
<text x="79.5" y="32.6">GPIO 15 (UART RXD)</text>
<text x="79.5" y="35.1">GPIO 18 (PCM_CLK) PWM</text>
<text x="193.5" y="35.1">LED_D1</text>
<text x="193.5" y="30">LED_D2</text>
<text x="39.1" y="37.7">GPIO 21 / 27</text>
<text x="42.3" y="40.2">GPIO 22</text>
<text x="79.5" y="40.2">GPIO 23</text>
<text x="187.1" y="41.5">LED_DP</text>
<text x="36.5" y="45.3">GPIO 10 (MOSI)</text>
<text x="37.4" y="47.8">GPIO 9 (MISO)</text>
<text x="43" y="42.7">3.3VDC</text>
<text x="79.5" y="42.7">GPIO 24</text>
<text x="79.5" y="47.8">GPIO 25</text>
<text x="187.1" y="46.6">LED_a</text>
<text x="36.2" y="50.4">GPIO 11 (SCLK)</text>
<text x="45.4" y="52.9">GND</text>
<text x="79.5" y="50.4">GPIO 8 (CE0)</text>
<text x="79.5" y="52.9">GPIO 7 (CE1)</text>
<text x="187.1" y="51.6">LED_b</text>
<text x="187.1" y="56.7">LED_c</text>
<text x="126.5" y="61.8">MOSI</text>
<text x="187.1" y="61.8">LED_d</text>
<text x="126.5" y="66.9">MISO</text>
<text x="126.5" y="72">SCK</text>
<text x="187.1" y="66.9">LED_e</text>
<text x="187.1" y="72">LED_f</text>
<text x="51.2" y="73.2">MISO</text>
<text x="52" y="75.8">SCK</text>
<text x="76.6" y="75.8">MOSI</text>
<text x="76.6" y="73.2">3.3VDC</text>
<text x="187.1" y="77">LED_g</text>
<text x="49.9" y="78.3">RESET</text>
<text x="76.6" y="78.3">GND</text>
<text x="91.8" y="108.8">PA0</text>
<text x="91.8" y="111.3">PA1</text>
<text x="91.8" y="113.9">PA2</text>
<text x="91.8" y="138">LED_DP</text>
<text x="92.2" y="152">SDA</text>
<text x="92.2" y="154.5">SCL</text>
<text x="105" y="152">SDA</text>
<text x="105.2" y="154.5">SCL</text>
<text x="92.2" y="157">RESET</text>
<text x="102.9" y="157">RESET</text>
<text x="91.8" y="178.6">LED_D2</text>
<text x="91.8" y="176.1">LED_D3</text>
<text x="106.5" y="176.1">PA0</text>
<text x="106.5" y="178.6">PA1</text>
<text x="91.8" y="181.2">LED_D1</text>
<text x="106.5" y="181.2">PA2</text>
</g>
<g font-size="1.4" fill="#a00000">
<text x="59.3" y="21.6">1</text>
<text x="72" y="21.6">2</text>
<text x="59.3" y="24.1">3</text>
<text x="59.3" y="26.7">5</text>
<text x="59.3" y="29.2">7</text>
<text x="72" y="24.1">4</text>
<text x="72" y="26.7">6</text>
<text x="72" y="29.2">8</text>
<text x="58.9" y="34.3">11</text>
<text x="59.3" y="31.7">9</text>
<text x="71.6" y="31.7">10</text>
<text x="71.6" y="34.3">12</text>
<text x="248.8" y="35.8">1</text>
<text x="255.3" y="31.1" transform="rotate(-90 255.3 31.1)">3</text>
<text x="261.5" y="35.8">1</text>
<text x="268" y="31.1" transform="rotate(-90 268 31.1)">3</text>
<text x="274.2" y="35.8">1</text>
<text x="280.7" y="31.1" transform="rotate(-90 280.7 31.1)">3</text>
<text x="58.9" y="36.8">13</text>
<text x="58.9" y="39.4">15</text>
<text x="58.9" y="41.9">17</text>
<text x="71.6" y="36.8">14</text>
<text x="71.6" y="39.4">16</text>
<text x="71.6" y="41.9">18</text>
<text x="255.3" y="38.7" transform="rotate(-90 255.3 38.7)">2</text>
<text x="268" y="38.7" transform="rotate(-90 268 38.7)">2</text>
<text x="280.7" y="38.7" transform="rotate(-90 280.7 38.7)">2</text>
<text x="58.9" y="47">21</text>
<text x="58.9" y="44.4">19</text>
<text x="71.6" y="44.4">20</text>
<text x="71.6" y="47">22</text>
<text x="58.9" y="49.5">23</text>
<text x="58.9" y="52.1">25</text>
<text x="71.6" y="49.5">24</text>
<text x="71.6" y="52.1">26</text>
<text x="214.2" y="49.5">1</text>
<text x="214.2" y="52.1">2</text>
<text x="221.9" y="52.1">7</text>
<text x="221.9" y="49.5">8</text>
<text x="214.2" y="54.6">3</text>
<text x="214.2" y="57.1">4</text>
<text x="221.9" y="57.1">5</text>
<text x="221.9" y="54.6">6</text>
<text x="214.2" y="64.8">1</text>
<text x="221.9" y="64.8">8</text>
<text x="214.2" y="67.3">2</text>
<text x="214.2" y="69.8">3</text>
<text x="221.9" y="69.8">6</text>
<text x="221.9" y="67.3">7</text>
<text x="214.2" y="72.4">4</text>
<text x="221.9" y="72.4">5</text>
<text x="39.6" y="107.9">4</text>
<text x="83.7" y="107.9">19</text>
<text x="83.7" y="110.5">22</text>
<text x="84.1" y="113">3</text>
<text x="39.2" y="115.6">18</text>
<text x="83.7" y="119.4">12</text>
<text x="84.1" y="115.6">6</text>
<text x="83.7" y="121.9">13</text>
<text x="83.7" y="124.5">14</text>
<text x="83.7" y="127">15</text>
<text x="83.7" y="129.5">16</text>
<text x="83.7" y="132.1">17</text>
<text x="84.1" y="134.6">7</text>
<text x="84.1" y="137.2">8</text>
<text x="83.7" y="141">23</text>
<text x="83.7" y="143.5">24</text>
<text x="83.7" y="146">25</text>
<text x="83.7" y="148.6">26</text>
<text x="83.7" y="151.1">27</text>
<text x="83.7" y="153.7">28</text>
<text x="83.7" y="158.7">20</text>
<text x="83.7" y="156.2">29</text>
<text x="83.7" y="162.6">30</text>
<text x="83.7" y="165.1">31</text>
<text x="83.7" y="167.6">32</text>
<text x="84.1" y="170.2">1</text>
<text x="84.1" y="172.7">2</text>
<text x="39.2" y="177.8">21</text>
<text x="83.7" y="177.8">10</text>
<text x="84.1" y="175.3">9</text>
<text x="39.6" y="180.3">5</text>
<text x="83.7" y="180.3">11</text>
</g>
<g font-size="1.4" fill="#00a0a0">
<text x="212.5" y="22.9">R1</text>
<text x="33.1" y="24.8">C2</text>
<text x="33.5" y="29.5">100nF</text>
<text x="39.5" y="24.8">C4</text>
<text x="39.8" y="29.5">100nF</text>
<text x="212" y="24.8">10k</text>
<text x="212" y="29.9">10k</text>
<text x="212.5" y="28">R2</text>
<text x="212" y="34.9">10k</text>
<text x="212.5" y="33.1">R3</text>
<text x="246.8" y="31.2">BC847</text>
<text x="248.7" y="34.3">B</text>
<text x="253.7" y="31.2" transform="rotate(-90 253.7 31.2)">C</text>
<text x="259.5" y="31.2">BC847</text>
<text x="261.4" y="34.3">B</text>
<text x="266.4" y="31.2" transform="rotate(-90 266.4 31.2)">C</text>
<text x="272.2" y="31.2">BC847</text>
<text x="274.1" y="34.3">B</text>
<text x="279.1" y="31.2" transform="rotate(-90 279.1 31.2)">C</text>
<text x="249.5" y="38.8">Q1</text>
<text x="253.7" y="38.8" transform="rotate(-90 253.7 38.8)">E</text>
<text x="262.2" y="38.8">Q2</text>
<text x="266.4" y="38.8" transform="rotate(-90 266.4 38.8)">E</text>
<text x="274.9" y="38.8">Q3</text>
<text x="279.1" y="38.8" transform="rotate(-90 279.1 38.8)">E</text>
<text x="217.1" y="47.7">RP1</text>
<text x="217.1" y="60.4">180</text>
<text x="217.1" y="62.9">RP2</text>
<text x="217.1" y="75.6">180</text>
<text x="66.5" y="78.9" transform="rotate(-90 66.5 78.9)">CONN_3X2</text>
<text x="42.3" y="104.8">U1</text>
<text x="42.9" y="108.7">VCC</text>
<text x="67.8" y="111.2">(PCINT25/ADC7)PA1</text>
<text x="67.8" y="108.7">(PCINT24/ADC6)PA0</text>
<text x="72" y="113.8">(PCINT26)PA2</text>
<text x="29.3" y="118.8">C1</text>
<text x="35.7" y="118.8">C3</text>
<text x="42.9" y="116.3">AVCC</text>
<text x="72" y="116.3">(PCINT27)PA3</text>
<text x="29.7" y="123.5">100nF</text>
<text x="36" y="123.5">100nF</text>
<text x="64.9" y="120.1">(PCINT0/CLKO/ICP1)PB0</text>
<text x="66.2" y="125.2">(PCINT2/OC1B/SS)PB2</text>
<text x="68.5" y="122.7">(PCINT1/OC1A)PB1</text>
<text x="68.8" y="127.8">(PCINT3/MOSI)PB3</text>
<text x="68.8" y="130.3">(PCINT4/MISO)PB4</text>
<text x="69.1" y="135.4">(PCINT6/CLKI)PB6</text>
<text x="69.4" y="132.8">(PCINT5/SCK)PB5</text>
<text x="72.8" y="137.9">(PCINT7)PB7</text>
<text x="68.6" y="141.7">(PCINT8/ADC0)PC0</text>
<text x="67.8" y="146.8">(PCINT10/ADC2)PC2</text>
<text x="67.8" y="149.3">(PCINT11/ADC3)PC3</text>
<text x="68.6" y="144.3">(PCINT9/ADC1)PC1</text>
<text x="64.4" y="151.9">(PCINT12/SDA/ADC4)PC4</text>
<text x="64.5" y="154.4">(PCINT13/SCL/ADC5)PC5</text>
<text x="66.9" y="157">(PCINT14/RESET)PC6</text>
<text x="72" y="159.5">(PCINT15)PC7</text>
<text x="72" y="163.3">(PCINT16)PD0</text>
<text x="72" y="165.9">(PCINT17)PD1</text>
<text x="68.6" y="170.9">(PCINT19/INT1)PD3</text>
<text x="68.6" y="168.4">(PCINT18/INT0)PD2</text>
<text x="70" y="173.5">(PCINT20/T0)PD4</text>
<text x="42.9" y="178.6">GND</text>
<text x="68.4" y="178.6">(PCINT22/AIN0)PD6</text>
<text x="70" y="176">(PCINT21/T1)PD5</text>
<text x="42.9" y="181.1">GND</text>
<text x="68.4" y="181.1">(PCINT23/AIN1)PD7</text>
<text x="73.4" y="184.8">ATTINY88-A</text>
</g>
<text font-size="1.2" fill="#a000a0" x="59.9" y="144.1">TQFP32</text>
<text font-size="1.1" fill="#00a0a0" x="26.5" y="19.4">+3.3V</text>
<g font-size="1" fill="#a000a0">
<text x="247.1" y="32.3">SOT-23</text>
<text x="259.8" y="32.3">SOT-23</text>
<text x="272.5" y="32.3">SOT-23</text>
</g>
</svg>
